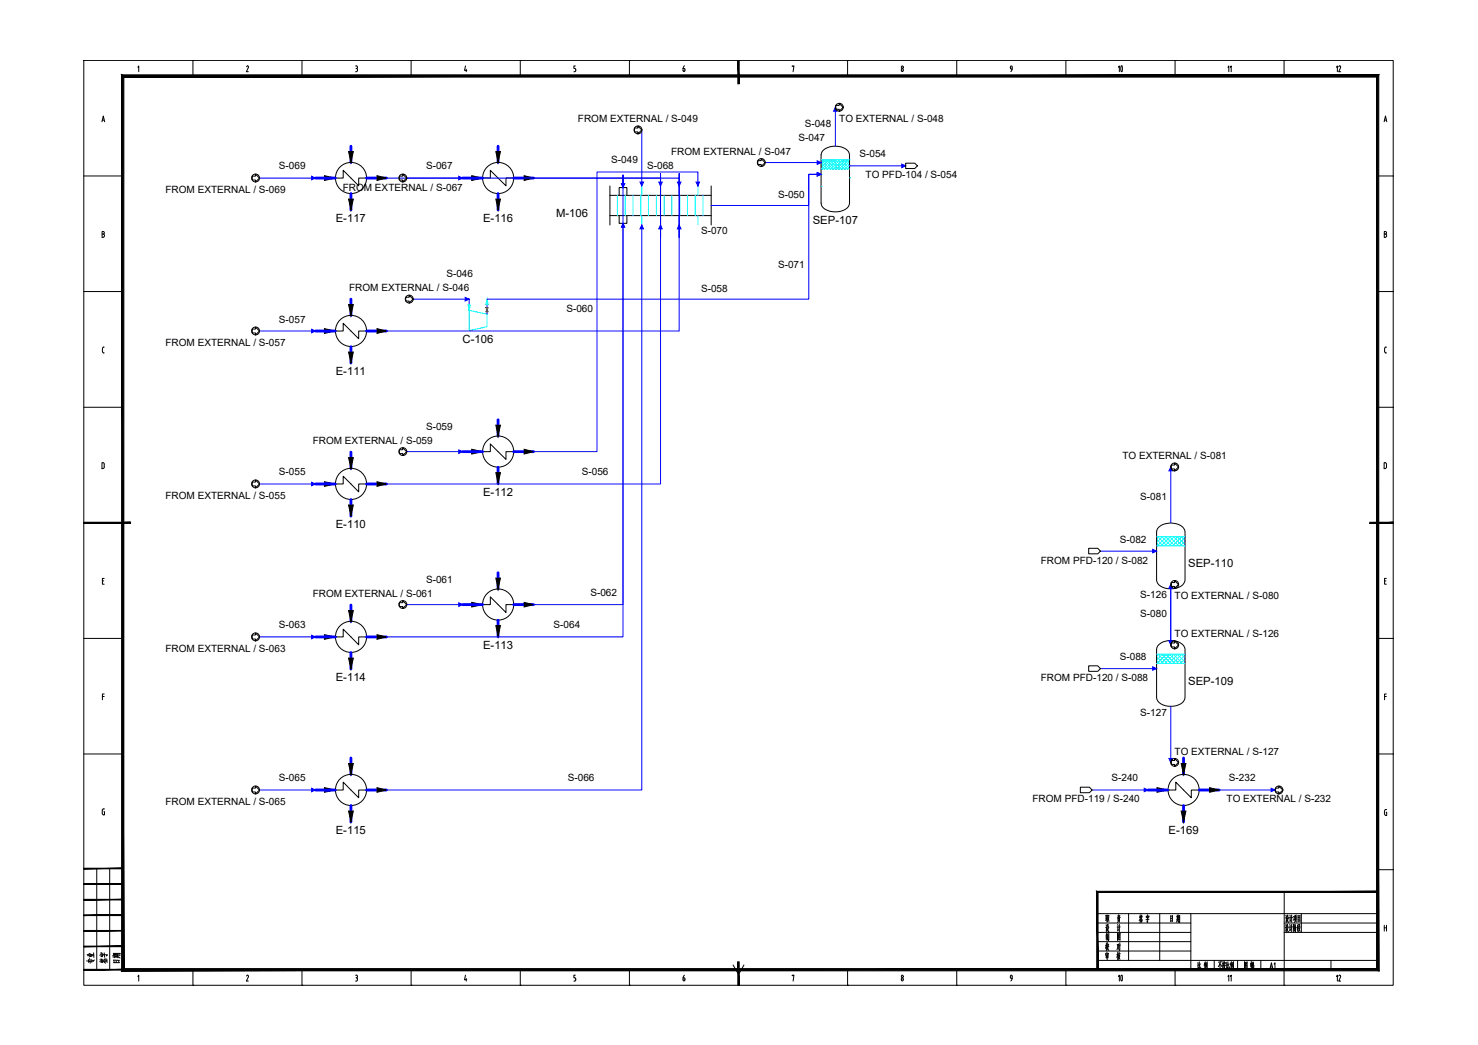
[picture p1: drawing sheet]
<svg xmlns="http://www.w3.org/2000/svg" width="420mm" height="297mm" viewBox="0 0 420 297" stroke-linecap="round" stroke-linejoin="round" font-family="sans-serif">
<g fill="none" stroke="#000" stroke-width=".28">
<path d="M23.8 17.2h372.3v262.9h-372.3zM39.2 19.1l.2-.4v1.7M54.8 17.2h.1M54.8 17.2v4.4M70.4 18.7l.2 .4-.6 1.3h.6M70.4 18.7l-.3 .3M85.8 17.2h.1M85.8 17.2v4.4M101.1 18.7l.5 .2v.4l-.2 .2M101.2 19.5h.1M101.4 19.5l.2 .3M101.6 19.8v.2"/>
<path d="M101.6 20l-.2 .3M116.9 17.2h.1M116.9 17.2v4.4M132.3 18.7l-.2 1.3h.6M132.5 19.7v.7M147.9 17.2h.1M147.9 17.2v4.4M163.6 18.7h-.5v.8h.5v.5M163.7 20l-.3 .3M178.9 17.2h.1M178.9 17.2v4.4M194.2 20l.2 .3 .3-.3"/>
<path d="M194.6 18.7l-.4 .7M194.7 19.8v.2M194.7 19.8l-.1-.3h-.4v.5M210 17.2h.1M225.2 18.9v-.2h.5l-.2 1.7M240.9 17.2h.1M240.9 17.2v4.4M256.2 20l.3 .3 .3-.3M272 17.2h.1M272 17.2v4.4M287.5 19.7h.2M287.7 19.6l-.4 .7"/>
<path d="M287.7 19.6l-.1-.8a.43 .43 0 0 0-.4 .3 .43 .43 0 0 0 .3 .5M303 17.2h.1M303 17.2v4.4M334 17.2h.1M334 17.2v4.4M365 17.2h.1M365 17.2v4.4M29 34.6l.4-1.6 .3 1.6M29.1 34.1h.5M101.1 20.4h.2M163.1 20.4h.3M256.2 20l.3-.5 .2 .1v.4"/>
<path d="M393.5 34.6l.4-1.6 .3 1.6M393.6 34.1h.5M23.8 50h11.1M391.7 50h4.4M396.1 50h.1M29 65.8l.6 .2v.4l-.2 .1 .3 .5-.2 .4-.5 .1zM29 66.5h.4M393.5 65.8l.6 .2v.4l-.2 .1 .3 .5-.2 .4-.5 .1zM393.5 66.5h.4M23.8 82.9h11.1M29.6 98.7h-.3l-.2 .4 .1 1 .4 .2M391.7 82.9h4.4"/>
<path d="M393.6 99.1v.8M393.6 99.9l.3 .4M393.9 98.7h.3M393.9 98.7l-.3 .4M396.1 82.9h.1M23.8 115.8h11.1M391.7 115.8h4.4M393.9 100.3h.3M396.1 115.8h.1M29.7 132l-.2-.4-.5-.1v1.7l.6-.3v-.9M394.2 132l-.2-.4-.5-.1v1.7l.6-.3 .1-.9M396.1 148.6h.1"/>
<path d="M29.1 165.1h.4M29.6 164.4h-.5v1.7h.5M393.6 165.1h.4M394.1 164.4h-.5v1.7h.5M23.8 181.5h11.1M29.1 198h.5M29.6 197.3h-.5v1.6M391.7 181.5h4.4M393.6 198h.5M394.1 197.3h-.5v1.6M396.1 181.5h.1M23.8 214.3h11.1"/>
<path d="M391.7 214.3h4.4M396.1 214.3h.1M29.5 230.7h.2v.9l-.5-.1-.1-.4M29.7 229.9l-.6 .3v1M393.9 230.1h.3M393.9 230.1l-.3 .5v.9l.3 .3M394 230.9h.2v.9h-.3M27.5 246.9v28.7M31.2 246.9v28.7M312 259.7h79.7M320.8 259.7v13.3M326.2 260v.4"/>
<path d="M329.7 259.7v13.3M338.5 259.7v15.9M365.1 253.5v22.1M369.9 259.7v5.3M391.7 247.2h4.4M396.1 247.2h.1M39.2 277.6l.2-.4v1.7M54.8 275.6v4.5M70.1 277.4l.4-.2 .1 .5M70.6 277.8l-.6 1.1h.6M85.8 275.6v4.5M101.1 277.2l.5 .2v.3l-.2 .2"/>
<path d="M101.1 278.9h.2M101.2 277.9l.3 .1 .1 .3M101.6 278.3v.2M101.6 278.5l-.2 .3M116.9 275.6v4.5M132.3 277.2l-.2 1.3h.6M132.5 278.1v.8M147.9 275.6v4.5M163.1 278.9h.3M163.6 277.2h-.5v.7l.5 .1v.5M163.7 278.5l-.3 .3M178.9 275.6v4.5"/>
<path d="M194.2 278.5l.2 .3 .3-.3M194.6 277.2l-.4 .7M194.7 278.3v.2M194.7 278.3l-.1-.3-.4-.1v.6M208.4 274.3l1.6 2.7 1.5-2.7M225.2 277.4v-.2h.5l-.2 1.7M240.9 275.6v4.5M256.2 278.5l.3-.6 .2 .2v.4M256.2 278.5l.3 .3 .3-.3M272 275.6v4.5M287.2 277.5l.3-.3 .3 .3M287.2 277.6v.2"/>
<path d="M287.7 278.1l-.4 .7M287.7 277.6v.5h-.3l-.2-.3M303 275.6v4.5M312 273h79.7M312 262.4h26.5M312 265h26.5M312 267.7h26.5M312 270.3h26.5M324.1 261.6l.1 .3M324.2 260l-.2 .9M324.2 260.5l.1 .3M324.3 261.5v.4"/>
<path d="M324.3 260.8l.5 .8M324.3 260.7l-.5 1M324.4 260.4l-.3 .1M324.5 261.3l-.4 .1M324.6 260.1l-.2 .6M324.6 260.5v.3M324.6 261.5l-.2 .6M324.7 262l-.7 .2M324.8 260.4l-.3 .1M325.9 260.5l.7-.1-.1 .4M325.9 260.4v.4M326.2 261v1.2l-.2-.3"/>
<path d="M326.4 260.7l-.2 .4M326.4 260.8h-.4M326.6 261.3l-.9 .1M332.8 260.3v1.7M333.2 261l-.4 .1M333.3 261.7l-.5 .1M333.3 260.3l-.5 .2M333.3 260.3v1.6M334 275.6v4.5M334.7 260.1v1.3M334.7 261.6l-.2 .5M334.8 261.6l.1 .3"/>
<path d="M334.9 260.8h-.2M334.9 261.1h-.2M334.9 260v1.4M335.1 260.4l-.6 .1M335.1 261.4l-.6 .1M335.1 260.2l-.1 2M335.4 260.2v2l-.2-.2M335.4 260.7l-.3 .1M335.4 261.2l-.3 .1M335.4 260.3h-.3M340.6 273.5v1.7M340.9 274.9l-.4 .5"/>
<path d="M340.9 274.2l-.3 .2M340.9 273.4v1.8l.2 .2h.2v-.5M341.2 274l-.3 .6M342.5 273.8v1.7M342.6 273.4l-.3 1M342.7 274.4l.1 .3M342.8 273.7l-.2 .9M342.9 274.1l-.3 1.2M342.9 274.1l-.2 .1M343 273.6l-.4 .2M343 273.9v1M343.2 273.4v2l-.2-.2"/>
<path d="M345.2 273v2.6M346.8 273.9v1.5M346.9 273.4l-.6 1.4M347 274.1l.3 .6M347.3 273.4l-.9 .1M347.7 273.3v2.1l-.2-.2M347.8 274.3l-.3 .3M347.8 273.9l-.3 .1M347.9 273.6l-.1 .5M348 273.3l.1 .3M348.1 273.9l-.2 .9 .4 .6M348.2 274.4l-.4 1.1"/>
<path d="M348.3 273.7l-.4 .1M348.3 273.6v.4M348.4 274.4l-.6 .1M348.7 273.5v1.7M349 274.2l-.3 .1M349.1 273.4v1.8l.2 .2h.2v-.6M349.4 274l-.3 .6M350 273.7v1.7M350 273.3l-.3 1M350.1 274.4l.1 .3M350.2 273.7l-.2 .9M350.3 274l-.2 1.3"/>
<path d="M350.3 274.1h-.2M350.4 273.6l-.3 .1M350.5 273.9v.9M350.6 273.3v2.1l-.1-.3M351.8 273v2.6M353.8 275.3h.7M353.8 273.4v2M354.1 274.1l.4 .5M354.1 274.9l.1 .2M354.1 274.6l.1 .2M354.2 273.7l-.3 .6M354.3 273.9l-.2 .1"/>
<path d="M354.4 273.8l-.5 .9M354.5 273.4v2M354.5 273.5l-.7 .1M355.5 273.8v.9M355.7 273.3v2.1M355.8 273.9l-.3 .1M355.9 273.8l-.1 .8M356 274.4v1M356.1 273.8v.6M356.2 274.5v.9M356.3 274.9h-.3M356.3 273.8h-.2"/>
<path d="M356.3 273.8v.4l-.2 .1M356.4 275.3l-.4 .1M356.4 273.5h-.4M356.4 274.5h-.4M356.4 274.4v1M365 275.6v4.5M365.1 262.4h26.6M365.1 265h26.6M365.5 262.8l.1 .4M365.5 260.2l.2 .3M365.6 263.6h-.2M365.6 263.4v1.1"/>
<path d="M365.7 260.9h-.3M365.7 260.8v1M365.7 264.2l-.2 .5M365.8 263.9l.5 .9M365.8 261.5l-.2 .5M365.8 262.8l-.1 1M365.8 262.9l.2-.1v.6l.3 .2M365.9 261.3l.3 .9h.2M365.9 260.1l-.2 1M366.1 260.1v.7l.2 .1M366.1 260.2l-.2 .1M366.1 263.7l-.5 1.1"/>
<path d="M366.1 263.7l-.3 .1M366.2 261.1h-.4M366.2 261l-.5 1.2M366.6 262.8l.2 .4M366.7 260.1l.1 .4M366.7 263.4v1.1M366.7 263.5l-.2 .1M366.8 260.8l-.2 .1M366.8 260.7l-.1 1.2M366.8 264.1l-.2 .5M366.9 261.5l-.2 .4M367.1 262.7v2.1"/>
<path d="M367.2 260.1v2.1M367.4 263.5l-.6 .1M367.4 260.8l-.5 .1M367.7 262.7v2.1M367.9 262.8l-.1 1.4-.1-.3M367.9 260.5v.9M367.9 262.9h-.2M368 260.5h-.3M368.1 263.6l-.3 1.2M368.1 261.3l-.4 .3M368.1 260.5v1.1M368.2 262.9l.3 .8"/>
<path d="M368.2 262.7l-.3 1M368.3 260.8l-.1 1.1-.3 .3M368.3 260.2l-.1 .4M368.3 261.6l.2 .5M368.3 263.5v1.4M368.5 260.6l-.4 .1M368.5 260.5v1.1M368.6 260.1l-.5 .2M368.9 262.9v1.8M369 260.2v1.8M369.1 263.6l-.2 .1M369.1 263.3l-.2 .1"/>
<path d="M369.1 263.9l-.3 .3M369.1 262.8l-.2 .3M369.2 263.9l.4 .8M369.2 263.8l.3-.1-.5 1.1M369.3 262.8l-.1 .9M369.5 262.8l.1 .7M369.5 261.2l-.5 .1M369.5 260.8h-.5M369.5 262.9h-.2M369.6 260.3l-.6 .1M369.6 260.2v1.8M369.6 261.7l-.6 .1"/>
<path d="M378.4 273v2.6M393.5 263v1.7M393.5 263.7h.7M394.2 263v1.7M54.8 280.1h.1M85.8 280.1h.1M116.9 280.1h.1M147.9 280.1h.1M178.9 280.1h.1M210 280.1h.1M240.9 280.1h.1M272 280.1h.1"/>
<path d="M303 280.1h.1M334 280.1h.1M365 280.1h.1"/>
<circle cx="256.5" cy="19.1" r=".32"/>
<circle cx="256.5" cy="277.5" r=".32"/>
</g>
<g fill="#000" stroke="#000" stroke-width=".28">
<path d="M209.7 17.2l.4 6.6v-6.6zM209.7 17.2l.4 6.6h-.4z"/>
<path d="M34.6 21.3l.6 254v-253.4zM34.6 21.3l.6 254-.6 .7zM35.2 275.3l-.6 .7 356.7-.7zM34.6 276l356.7-.7 .7 .7zM391.3 21.9v253.4l.7 .7zM391.3 21.9l.7-.6v254.7zM35.2 21.9h356.1l.7-.6zM34.6 21.3h357.4l-356.8 .6z"/>
<path d="M23.8 148.4v.4l13.3-.4zM23.8 148.8l13.3-.4v.4z"/>
<path d="M389.4 148.8h6.7v-.4zM389.4 148.4h6.7l-6.7 .4z"/>
<path d="M23.8 255.8h11.1v-.2zM23.8 255.6h11.1l-11.1 .2z"/>
<path d="M23.8 251.4h11.1v-.2zM23.8 251.2h11.1l-11.1 .2z"/>
<path d="M23.8 247h11.1v-.2zM23.8 246.8h11.1l-11.1 .2z"/>
<path d="M312.2 253.7h79.5v-.3zM311.8 253.4h79.9l-79.5 .3zM311.8 253.4l.4 22.2v-21.9zM311.8 253.4l.4 22.2h-.4z"/>
<path d="M23.8 275.7h11.1v-.2zM23.8 275.5h11.1l-11.1 .2z"/>
<path d="M23.8 269.1h11.1v-.2zM23.8 268.9h11.1l-11.1 .2z"/>
<path d="M23.8 264.7h11.1v-.2zM23.8 264.5h11.1l-11.1 .2z"/>
<path d="M23.8 260.3h11.1v-.3zM23.8 260h11.1l-11.1 .3z"/>
<path d="M209.7 273.4v6.7h.4zM209.7 273.4h.4v6.7z"/>
</g>
<g fill="none" stroke="#00f" stroke-width=".8">
<path d="M89.7 50.6h5.6M99.8 41.6v4.6M99.8 55v4.7M104.2 50.6h5.6M131.5 50.6h5.7M141.6 41.6v4.6M141.6 55v4.7M146 50.6h5.7M89.7 94.1h5.6M99.8 85v4.7M99.8 98.5v4.7M104.2 94.1h5.6"/>
<path d="M141.6 119.3v4.7M89.7 137.6h5.6M99.8 128.5v4.7M104.2 137.6h5.6M131.5 128.4h5.7M141.6 132.8v4.6M146 128.4h5.7M99.8 142v4.7M99.8 172v4.6M131.5 171.9h5.7M141.6 162.8v4.7M141.6 176.3v4.7"/>
<path d="M146 171.9h5.7M89.7 181h5.6M99.8 185.5v4.6M104.2 181h5.6M99.8 215.5v4.6M336.5 215.5v4.6M89.7 224.6h5.6M99.8 229v4.6M104.2 224.6h5.6M326.4 224.6h5.6M336.5 229v4.6M340.9 224.6h5.6"/>
</g>
<g fill="#000" stroke="#000" stroke-width=".28">
<path d="M92.2 49.9l3.1 .7-3.1 .7zM99.1 43.1h1.3l-.6 3.1zM99.1 56.6h1.3l-.6 3.1zM107.2 49.9l2.6 .7-2.6 .7zM134.1 49.9l3.1 .7-3.1 .7zM141 43.1h1.3l-.7 3.1zM141 56.6h1.3l-.7 3.1zM149 49.9l2.7 .7-2.7 .7zM92.2 93.4l3.1 .7-3.1 .7zM99.1 86.6h1.3l-.6 3.1zM107.2 93.4l2.6 .7-2.6 .7zM99.1 100.1h1.3l-.6 3.1z"/>
<path d="M92.2 136.9l3.1 .7-3.1 .6zM99.1 130.1h1.3l-.6 3.1zM107.2 136.9l2.6 .7-2.6 .6zM134.1 127.7l3.1 .7-3.1 .7zM141 120.8h1.3l-.7 3.2zM141 134.4h1.3l-.7 3zM149 127.7l2.7 .7-2.7 .7zM99.1 143.5h1.3l-.6 3.2zM99.1 173.6h1.3l-.6 3zM134.1 171.2l3.1 .7-3.1 .6zM141 164.3h1.3l-.7 3.2zM149 171.2l2.7 .7-2.7 .6z"/>
<path d="M92.2 180.4l3.1 .6-3.1 .7zM99.1 187.1h1.3l-.6 3zM107.2 180.4l2.6 .6-2.6 .7zM141 177.8h1.3l-.7 3.2zM92.2 223.9l3.1 .7-3.1 .6zM99.1 217h1.3l-.6 3.1zM99.1 230.5h1.3l-.6 3.1zM107.2 223.9l2.6 .7-2.6 .6zM328.9 223.9l3.1 .7-3.1 .6zM335.8 217h1.3l-.6 3.1zM335.8 230.5h1.3l-.6 3.1zM343.9 223.9l2.6 .7-2.6 .6z"/>
</g>
<g fill="none" stroke="#000" stroke-width=".28">
<path d="M95.3 50.6h2.3v-2.2l4.4 4.4v-2.2h2.2M137.2 50.6h2.2v-2.2l4.4 4.4v-2.2h2.2M173.4 52.9v11.1M173.4 55.5h28.8M176 55.5v-2.2h2.2v2.2M202.2 52.9v11.1M234.1 42.7a5.5 5.5 0 0 1 7.1 .4l.3 1v13.6a3.5 3.5 0 0 1-4 2.5 3.5 3.5 0 0 1-4.1-2.5v-13.6l.3-1zM173.4 61.3h28.8M176 61.3v2.2h2.2v-2.2M95.3 94.1h2.3v-2.2l4.4 4.4v-2.2h2.2M95.3 137.6h2.3v-2.2l4.4 4.4v-2.2h2.2M137.2 128.4h2.2v-2.2l4.4 4.4v-2.2h2.2"/>
<path d="M329.5 149.8a5.3 5.3 0 0 1 7 .4l.4 1v13.7a3.5 3.5 0 0 1-4.1 2.5 3.5 3.5 0 0 1-4-2.5v-13.7l.3-1zM137.2 171.9h2.2v-2.2l4.4 4.4v-2.2h2.2M95.3 181h2.3v-2.2l4.4 4.5v-2.3h2.2M329.5 183.2a5.3 5.3 0 0 1 7 .4l.4 1v13.6a3.5 3.5 0 0 1-4.1 2.6 3.5 3.5 0 0 1-4-2.6v-13.6l.3-1zM95.3 224.6h2.3v-2.3l4.4 4.5v-2.2h2.2M332 224.6h2.2v-2.3l4.5 4.5v-2.2h2.2"/>
<circle cx="99.8" cy="50.6" r="4.4"/>
<circle cx="141.6" cy="50.6" r="4.4"/>
<circle cx="99.8" cy="94.1" r="4.4"/>
<circle cx="99.8" cy="137.5" r="4.4"/>
<circle cx="141.6" cy="128.4" r="4.4"/>
<circle cx="141.6" cy="171.8" r="4.4"/>
<circle cx="99.8" cy="181" r="4.4"/>
<circle cx="99.8" cy="224.5" r="4.4"/>
<circle cx="336.5" cy="224.5" r="4.4"/>
</g>
<g fill="none" stroke="#0ff" stroke-width=".28">
<path d="M175.5 55.5v5.8M177.7 55.5v5.8M179.9 55.5v5.8M182.1 55.5v5.8M184.3 55.5v5.8M186.6 55.5v5.8M188.8 55.5v5.8M191 55.5v5.8M193.2 55.5v5.8M195.4 55.5v5.8M197.6 55.5v5.8M199.8 55.5v5.8"/>
<path d="M233.4 47.9l.1 .1M233.4 47.1l.9 .9M233.4 46.3l1.7 1.7M233.4 48h8.1M233.9 45.5l-.5 .4M234.2 45.5l2.6 2.5M234.7 45.5l-1.3 1.2M235 45.5l2.6 2.5M235.5 45.5l-2.1 2M235.8 45.5l2.6 2.5M236.3 45.5l-2.6 2.5M236.6 45.5l2.6 2.5"/>
<path d="M237.1 45.5l-2.6 2.5M237.4 45.5l2.6 2.5M237.9 45.5l-2.6 2.5M238.2 45.5l2.6 2.5M238.7 45.5l-2.5 2.5M239 45.5l2.5 2.4M239.6 45.5l-2.6 2.5M239.8 45.5l1.7 1.6M240.4 45.5l-2.6 2.5M240.7 45.5l.8 .8M241.2 45.5l-2.6 2.5M241.5 45.5h.1"/>
<path d="M241.5 45.9l-2.1 2.1M241.5 46.8l-1.3 1.2M241.5 47.6l-.5 .4M241.5 45.5h-8.1l2.6 2.5M328.8 154.4l.8 .8M328.8 153.3l1.9 1.9M328.8 152.6h8.1M328.8 155.2h8.1M329.2 152.6l2.6 2.6M329.4 152.6l-.6 .6M330.3 152.6l2.6 2.6M330.5 152.6l-1.7 1.6"/>
<path d="M331.4 152.6l2.6 2.6M331.6 152.6l-2.6 2.6M332.5 152.6l2.6 2.6M332.7 152.6l-2.6 2.6M333.6 152.6l2.6 2.6M333.7 152.6l-2.5 2.6M334.7 152.6l2.2 2.2M334.8 152.6l-2.5 2.6M335.7 152.6l1.2 1.1M335.9 152.6l-2.5 2.6M336.8 152.6h.1M336.9 152.8l-2.5 2.4"/>
<path d="M336.9 153.9l-1.4 1.3M336.9 154.9l-.3 .3M328.8 187.8l.8 .8M328.8 186.7l1.9 1.9M328.8 186h8.1M328.8 188.6h8.1M329.2 186l2.6 2.6M329.4 186l-.6 .6M330.3 186l2.6 2.6M330.5 186l-1.7 1.6M331.4 186l2.6 2.6M331.6 186l-2.6 2.6"/>
<path d="M332.5 186l2.6 2.6M332.7 186l-2.6 2.6M333.6 186l2.6 2.6M333.7 186l-2.5 2.6M334.7 186l2.2 2.2M334.8 186l-2.5 2.6M335.7 186l1.2 1.1M335.9 186l-2.5 2.6M336.8 186h.1M336.9 186.2l-2.5 2.4M336.9 187.3l-1.4 1.3M336.9 188.3l-.3 .3"/>
</g>
<!-- layer: EQUIPMENT -->
<g fill="none" stroke="#0ff" stroke-width=".28">
<path d="M182.4 52.9v2.6M187.8 52.9v2.6M193.1 52.9v2.6M198.4 52.9v2.6M233.4 46.2h.1M233.4 49.6h.1M233.4 52.9h.1M241.5 47.1h.1M241.5 50.5h.1M182.4 61.3v2.7M187.8 61.3v2.7M193.1 61.3v2.7"/>
<path d="M198.4 61.3v2.7M133.4 88.2l5.1 1.1v3.6l-5.1 1.1zM133.4 86.7v1.5"/>
</g>
<path d="M133.4 85v1.7M138.5 85v2.4M138.5 88.6v.7" fill="none" stroke="#00f" stroke-width=".28"/>
<path d="M138.1 87.4h.7l-.7 1.2h.7z" fill="none" stroke="#0f0" stroke-width=".28"/>
<g fill="#0ff" stroke="#0ff" stroke-width=".28">
<path d="M133 86.7h.7l-.3 1.5z"/>
<path d="M138.5 85l.3 1.6h-.7z"/>
</g>
<!-- layer: STREAM -->
<g fill="none" stroke="#00f" stroke-width=".28">
<path d="M182.4 36.9v16M237.5 30.5v11.1M73.8 50.6h15.9M109.8 50.6h83.3v16.9v-3.5M115.6 50.6h15.9M151.7 50.6h36.1v16.9v-3.5M177.1 53.3v-3.5v122.1h-25.4M187.8 52.9v-3.6v88.3h-78M193.1 52.9v-3.6v44.8h-83.3M198.4 52.9v-4h-28.7v79.5h-18M217.5 46.2h15.9M233.4 49.5h-3.5v8.9h-27.7"/>
<path d="M233.4 49.6h-3.5v35.4h-91.4M241.5 47.1h16M177.1 63.5v117.5h-67.3M182.4 64v160.6h-72.6M73.8 94.1h15.9M117.4 85h16M73.8 137.6h15.9M115.6 128.4h15.9M332.8 132.7v16M312.8 156.7h16M115.6 171.9h15.9M332.8 166.1v16"/>
<path d="M332.8 167.4v15.9M73.8 181h15.9M312.8 190.1h16M332.8 200.8v15.9M73.8 224.6h15.9M310.5 224.6h15.9M346.5 224.6h15.9"/>
</g>
<!-- layer: STREAM_ARROW -->
<g fill="#00f" stroke="#00f" stroke-width=".28">
<path d="M132.2 84.5l1.2 .5-1.2 .5z"/>
<path d="M232.3 45.7l1.1 .5-1.1 .5z"/>
<path d="M237.5 30.5l.4 1.1h-.9z"/>
<path d="M181.9 51.8h1.1l-.6 1.1z"/>
<path d="M232.3 49l1.1 .5-1.1 .5z"/>
<path d="M256.4 46.6l1.1 .5-1.1 .6z"/>
<path d="M88.6 137.1l1.1 .5-1.1 .5z"/>
<path d="M187.3 51.8h.9l-.4 1.1z"/>
<path d="M88.6 93.6l1.1 .5-1.1 .5z"/>
<path d="M192.6 51.8h1l-.5 1.1z"/>
<path d="M130.4 127.9l1.1 .5-1.1 .5z"/>
<path d="M197.9 51.8h1l-.5 1.1z"/>
<path d="M130.4 171.4l1.1 .5-1.1 .5z"/>
<path d="M176.6 52.2h1l-.5 1.1z"/>
<path d="M88.6 180.6l1.1 .4-1.1 .6z"/>
<path d="M177.1 63.5l.5 1.1h-1z"/>
<path d="M88.6 224.1l1.1 .5-1.1 .4z"/>
<path d="M182.4 64l.6 1.1h-1.1z"/>
<path d="M130.4 50.1l1.1 .5-1.1 .5z"/>
<path d="M187.8 64l.4 1.1h-.9z"/>
<path d="M88.6 50.1l1.1 .5-1.1 .5z"/>
<path d="M193.1 64l.5 1.1h-1z"/>
<path d="M232.3 49.1l1.1 .5-1.1 .5z"/>
<path d="M332.8 166.1l.5 1.1h-1z"/>
<path d="M332.8 132.7l.5 1.1h-1z"/>
<path d="M327.7 156.2l1.1 .5-1.1 .4z"/>
<path d="M327.7 189.6l1.1 .5-1.1 .4z"/>
<path d="M332.3 182.2h1l-.5 1.1z"/>
<path d="M332.3 215.6h1l-.5 1.1z"/>
<path d="M361.3 224.1l1.1 .5-1.1 .4z"/>
<path d="M325.3 224.1l1.1 .5-1.1 .4z"/>
</g>
<!-- layer: CONNECTOR -->
<g fill="none" stroke="#000" stroke-width=".28">
<path d="M180.4 36.4h.9v-.6l1.1 1.1-1.1 1.1v-.5h-.9zM237.6 30h1v-.6l1.1 1.1-1.1 1.1v-.5h-1zM71.7 50.1h.9v-.6l1.2 1.1-1.2 1.1v-.5h-.9zM113.5 50.1h1v-.6l1.1 1.1-1.1 1.1v-.5h-1zM215.4 45.7h1v-.6l1.1 1.1-1.1 1.1v-.5h-1zM257.5 46.4h2.5l.8 .7-.8 .8h-2.5zM71.7 93.5h.9v-.5l1.2 1.1-1.2 1.1v-.6h-.9zM115.3 84.5h1v-.6l1.1 1.1-1.1 1.1v-.5h-1zM71.7 137h.9v-.5l1.2 1.1-1.2 1.1v-.6h-.9zM113.5 127.8h1v-.5l1.1 1.1-1.1 1.1v-.6h-1zM333 132.2h.9v-.6l1.1 1.1-1.1 1.1v-.5h-.9zM309.5 155.9h2.6l.7 .8-.7 .7h-2.6z"/>
<path d="M113.5 171.3h1v-.5l1.1 1.1-1.1 1.1v-.6h-1zM333 165.6h.9v-.6l1.1 1.1-1.1 1.1v-.5h-.9zM71.7 180.5h.9v-.6l1.2 1.1-1.2 1.2v-.6h-.9zM309.5 189.3h2.6l.7 .8-.7 .7h-2.6zM333 182.8h.9v-.6l1.1 1.1-1.1 1.1v-.5h-.9zM333 216.2h.9v-.6l1.1 1.1-1.1 1.1v-.5h-.9zM71.7 224h.9v-.5l1.2 1.1-1.2 1.1v-.6h-.9zM307.1 223.8h2.6l.8 .8-.8 .7h-2.6zM362.6 224h.9v-.5l1.2 1.1-1.2 1.1v-.6h-.9z"/>
<circle cx="181.4" cy="36.9" r="1.12"/>
<circle cx="238.6" cy="30.5" r="1.12"/>
<circle cx="72.7" cy="50.6" r="1.12"/>
<circle cx="114.5" cy="50.6" r="1.12"/>
<circle cx="216.4" cy="46.2" r="1.12"/>
<circle cx="72.7" cy="94.1" r="1.12"/>
<circle cx="116.3" cy="85" r="1.12"/>
<circle cx="72.7" cy="137.5" r="1.12"/>
<circle cx="114.5" cy="128.4" r="1.12"/>
<circle cx="333.9" cy="132.7" r="1.12"/>
<circle cx="114.5" cy="171.8" r="1.12"/>
<circle cx="333.9" cy="166.1" r="1.12"/>
<circle cx="72.7" cy="181" r="1.12"/>
<circle cx="333.9" cy="183.3" r="1.12"/>
<circle cx="333.9" cy="216.7" r="1.12"/>
<circle cx="72.7" cy="224.5" r="1.12"/>
<circle cx="363.6" cy="224.5" r="1.12"/>
</g>
<g font-size="6.6">
<text x="315.7" y="22.2">10</text>
<text x="315.7" y="280.8">10</text>
</g>
<text font-size="5.7" x="27.9" y="275.2" transform="rotate(-90 27.9 275.2)">专业</text>
<g font-size="5.3">
<text x="312.9" y="266">设 计</text>
<text x="313.3" y="268.5">制 图</text>
<text x="31.4" y="275.2" transform="rotate(-90 31.4 275.2)">签字</text>
<text x="34.9" y="274.8" transform="rotate(-90 34.9 274.8)">日期</text>
<text x="312.9" y="271.3">校 对</text>
</g>
<g font-size="4.4">
<text x="382.1" y="21.5" transform="rotate(-90 382.1 21.5)">12</text>
<text x="363.4" y="276.6" transform="rotate(-90 363.4 276.6)">A1</text>
<text x="382.1" y="280.1" transform="rotate(-90 382.1 280.1)">12</text>
</g>
<g font-size="4">
<text x="351" y="21.5" transform="rotate(-90 351 21.5)">11</text>
<text x="351" y="280.1" transform="rotate(-90 351 280.1)">11</text>
</g>
<g font-size="3.2">
<text x="95.4" y="63.2">E-117</text>
<text x="137.3" y="63.2">E-116</text>
<text x="158.1" y="61.6">M-106</text>
<text x="231" y="63.8">SEP-107</text>
<text x="131.5" y="97.5">C-106</text>
<text x="95.4" y="106.7">E-111</text>
<text x="137.3" y="141">E-112</text>
<text x="95.4" y="150.2">E-110</text>
<text x="337.8" y="161.2">SEP-110</text>
<text x="137.3" y="184.5">E-113</text>
<text x="95.4" y="193.7">E-114</text>
<text x="337.8" y="194.6">SEP-109</text>
<text x="95.4" y="237.2">E-115</text>
<text x="332.2" y="237.2">E-169</text>
</g>
<g font-size="2.8">
<text x="164.3" y="34.7">FROM EXTERNAL / S-049</text>
<text x="238.6" y="34.7">TO EXTERNAL / S-048</text>
<text x="227" y="40">S-047</text>
<text x="228.8" y="36.1">S-048</text>
<text x="173.8" y="46.2">S-049</text>
<text x="184" y="47.9">S-068</text>
<text x="190.8" y="44">FROM EXTERNAL / S-047</text>
<text x="244.3" y="44.7">S-054</text>
<text x="79.3" y="48.2">S-069</text>
<text x="121.1" y="48.2">S-067</text>
<text x="246.1" y="50.7">TO PFD-104 / S-054</text>
<text x="47.1" y="54.8">FROM EXTERNAL / S-069</text>
<text x="97.4" y="54.2">FROM EXTERNAL / S-067</text>
<text x="221.2" y="56.2">S-050</text>
<text x="199.3" y="66.6">S-070</text>
<text x="221.2" y="76.1">S-071</text>
<text x="99.3" y="82.8">FROM EXTERNAL / S-046</text>
<text x="126.9" y="78.8">S-046</text>
<text x="199.3" y="82.9">S-058</text>
<text x="161" y="88.6">S-060</text>
<text x="79.3" y="91.7">S-057</text>
<text x="47.1" y="98.3">FROM EXTERNAL / S-057</text>
<text x="121.1" y="122.2">S-059</text>
<text x="88.9" y="126.2">FROM EXTERNAL / S-059</text>
<text x="319.1" y="130.5">TO EXTERNAL / S-081</text>
<text x="79.3" y="135.2">S-055</text>
<text x="165.4" y="135.2">S-056</text>
<text x="47.1" y="141.8">FROM EXTERNAL / S-055</text>
<text x="324.1" y="142.1">S-081</text>
<text x="318.3" y="154.2">S-082</text>
<text x="295.9" y="160.2">FROM PFD-120 / S-082</text>
<text x="121.1" y="165.7">S-061</text>
<text x="88.9" y="169.7">FROM EXTERNAL / S-061</text>
<text x="167.8" y="169.4">S-062</text>
<text x="324.1" y="170">S-126</text>
<text x="333.9" y="170.4">TO EXTERNAL / S-080</text>
<text x="79.3" y="178.6">S-063</text>
<text x="157.4" y="178.6">S-064</text>
<text x="324.1" y="175.5">S-080</text>
<text x="47.1" y="185.3">FROM EXTERNAL / S-063</text>
<text x="333.9" y="181.1">TO EXTERNAL / S-126</text>
<text x="318.3" y="187.6">S-088</text>
<text x="295.9" y="193.6">FROM PFD-120 / S-088</text>
<text x="324.1" y="203.4">S-127</text>
<text x="333.9" y="214.5">TO EXTERNAL / S-127</text>
<text x="79.3" y="222.1">S-065</text>
<text x="161.4" y="222.1">S-066</text>
<text x="316" y="222.1">S-240</text>
<text x="349.4" y="222.1">S-232</text>
<text x="47.1" y="228.8">FROM EXTERNAL / S-065</text>
<text x="293.5" y="228.1">FROM PFD-119 / S-240</text>
<text x="348.7" y="228.1">TO EXTERNAL / S-232</text>
</g>
</svg>
